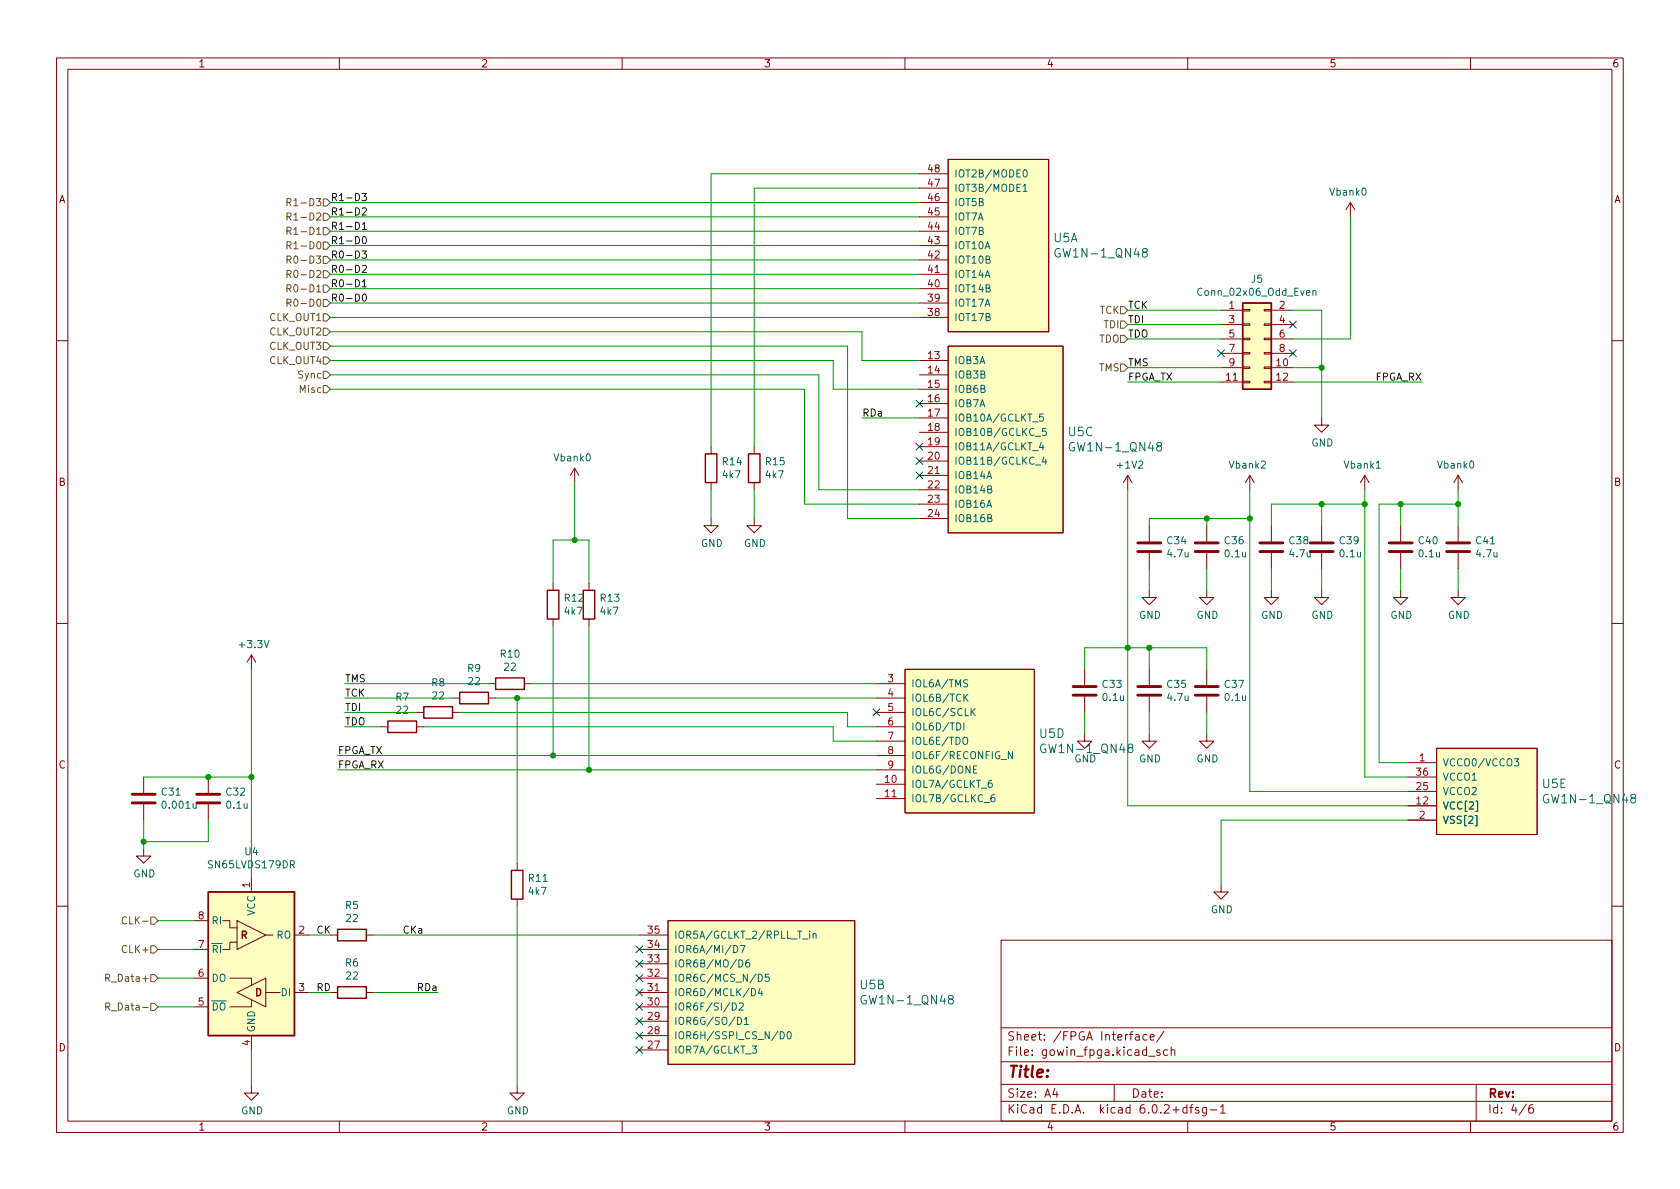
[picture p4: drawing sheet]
<svg xmlns="http://www.w3.org/2000/svg" width="297mm" height="210mm" viewBox="0 0 297 210" stroke-linecap="round" stroke-linejoin="round" font-family="sans-serif">
<g fill="none" stroke="#840000" stroke-width=".18">
<path d="M10 10.2h277v190.1h-277zM12 12.2h273v186.1h-273zM60 10.2v2M110 10.2v2M160 10.2v2M210 10.2v2M260 10.2v2M162.6 38.3h5M162.6 35.8h5M162.6 33.3h5M162.6 30.7h5M167.6 28.2h17.8v30.5h-17.8z"/>
<path d="M238.8 35.8l-.8 1.3M238.8 35.8v2.5M238.8 35.8l.7 1.3M162.6 56.1h5M162.6 53.6h5M162.6 51h5M162.6 48.5h5M162.6 46h5M162.6 43.4h5M162.6 40.9h5M215.9 54.9h3.8M215.9 57.4h3.8"/>
<path d="M215.9 59.9h3.8M219.7 59.8h1.3v.3h-1.3zM219.7 57.3h1.3v.2h-1.3zM219.7 54.7h1.3v.3h-1.3zM223.5 59.8h1.3v.3h-1.3zM223.5 57.3h1.3v.2h-1.3zM223.5 54.7h1.3v.3h-1.3zM224.8 54.9h3.8M224.8 57.4h3.8M224.8 59.9h3.8M10 60.2h2M125.7 79v1.3"/>
<path d="M133.3 79v1.3M162.6 63.7h5M162.6 66.3h5M162.6 68.8h5M162.6 71.4h5M162.6 73.9h5M162.6 76.4h5M162.6 79h5M167.6 61.2h20.4v33h-20.4zM215.9 65h3.8M215.9 67.6h3.8M215.9 62.5h3.8"/>
<path d="M219.7 67.4h1.3v.3h-1.3zM219.7 64.9h1.3v.2h-1.3zM219.7 62.4h1.3v.2h-1.3zM223.5 67.4h1.3v.3h-1.3zM223.5 64.9h1.3v.2h-1.3zM223.5 62.4h1.3v.2h-1.3zM224.8 65h3.8M224.8 67.6h3.8M224.8 62.5h3.8M233.7 73.9v1.3h1.2l-1.2 1.2-1.3-1.2h1.3M285 60.2h2M101.6 82.8l-.8 1.3"/>
<path d="M101.6 82.8v2.5M101.6 82.8l.8 1.3M125.7 91.7v1.3h1.3l-1.3 1.2-1.2-1.2h1.2M125.7 85.3v1.3M133.3 91.7v1.3h1.3l-1.3 1.2-1.2-1.2h1.2M133.3 85.3v1.3M162.6 81.5h5M162.6 84.1h5M162.6 86.6h5M162.6 89.1h5M162.6 91.7h5M199.4 84.1l-.8 1.2"/>
<path d="M199.4 84.1v2.5M199.4 84.1l.8 1.2M203.2 93v2.8M203.2 97.8v2.8M213.4 93v2.8M213.4 97.8v2.8M221 84.1l-.8 1.2M221 84.1v2.5M221 84.1l.7 1.2M224.8 93v2.8M224.8 97.8v2.8M233.7 93v2.8"/>
<path d="M233.7 97.8v2.8M241.3 84.1l-.8 1.2M241.3 84.1v2.5M241.3 84.1l.8 1.2M247.6 93v2.8M247.6 97.8v2.8M257.8 84.1l-.8 1.2M257.8 84.1v2.5M257.8 93v2.8M257.8 97.8v2.8M257.8 84.1l.8 1.2M10 110.2h2"/>
<path d="M44.4 115.8v2.6M44.4 115.8l-.7 1.3M44.4 115.8l.8 1.3M97.8 103.1v1.3M97.8 109.5v1.2M104.1 103.1v1.3M104.1 109.5v1.2M160 118.4h22.9v25.4h-22.9zM191.8 118.4v2.8M203.2 104.4v1.3h1.3l-1.3 1.2-1.3-1.2h1.3M203.2 118.4v2.8M213.4 104.4v1.3h1.2l-1.2 1.2-1.3-1.2h1.3"/>
<path d="M213.4 118.4v2.8M224.8 104.4v1.3h1.3l-1.3 1.2-1.3-1.2h1.3M233.7 104.4v1.3h1.2l-1.2 1.2-1.3-1.2h1.3M247.6 104.4v1.3h1.3l-1.3 1.2-1.2-1.2h1.2M257.8 104.4v1.3h1.3l-1.3 1.2-1.3-1.2h1.3M285 110.2h2M25.4 137.4v2.8M36.8 137.4v2.8M67.3 128.5h1.3M73.7 126h1.2M73.7 128.5h1.2M80 123.4h1.3"/>
<path d="M80 126h1.3M86.4 120.9h1.2M86.4 123.4h1.2M92.7 120.9h1.3M154.9 138.7h5.1M154.9 120.9h5.1M154.9 123.4h5.1M154.9 126h5.1M154.9 128.5h5.1M154.9 131.1h5.1M154.9 133.6h5.1M154.9 136.1h5.1"/>
<path d="M191.8 129.8v1.3h1.2l-1.2 1.2-1.3-1.2h1.3M191.8 123.2v2.8M203.2 129.8v1.3h1.3l-1.3 1.2-1.3-1.2h1.3M203.2 123.2v2.8M213.4 129.8v1.3h1.2l-1.2 1.2-1.3-1.2h1.3M213.4 123.2v2.8M248.9 134.9h5.1M248.9 139.9h5.1M248.9 137.4h5.1M254 132.3h17.8v15.3h-17.8zM25.4 150.1v1.3h1.3l-1.3 1.2-1.3-1.2h1.3M25.4 142.2v2.8"/>
<path d="M36.8 142.2v2.8M44.4 155.2v2.5M91.4 152.6v1.3M91.4 159v1.3M154.9 141.2h5.1M215.9 156.5v1.2h1.3l-1.3 1.3-1.3-1.3h1.3M248.9 142.5h5.1M248.9 145h5.1M10 160.2h2M34.3 178h2.5M34.3 173h2.5M34.3 167.9h2.5"/>
<path d="M34.3 162.8h2.5M39.4 162.8h1.2v1.3h1.3M40.6 173h3.8v1.2M41.9 175.5l5.1-2.5v5zM41.9 166.6h-1.3v1.3h-1.2M41.9 162.8l5.1 2.5-5.1 2.6zM44.4 176.8v1.2h-3.8M47 175.5h2.5M47 165.3h1.3M52.1 175.5h2.5M52.1 165.3h2.5M58.4 175.5h1.3"/>
<path d="M58.4 165.3h1.3M64.8 175.5h1.2M64.8 165.3h1.2M113 178h5.1M113 175.5h5.1M113 173h5.1M113 170.4h5.1M113 167.9h5.1M113 165.3h5.1M118.1 162.8h33v25.4h-33zM177 166.3h108v32h-108zM285 160.2h2"/>
<path d="M44.4 192v1.3h1.3l-1.3 1.3-1.2-1.3h1.2M44.4 183.1v2.6M60 198.3v2M91.4 192v1.3h1.3l-1.3 1.3-1.2-1.3h1.2M110 198.3v2M113 185.7h5.1M113 183.1h5.1M113 180.6h5.1M160 198.3v2M177 194.8h108M177 191.8h108M177 187.8h108"/>
<path d="M177 181.8h108M186.5 192.5l-.4 1h1M186.9 193v1M197 191.8v3M200.8 183h.6v.9M201.4 183.3l-.5 .1a.29 .29 0 0 0-.2 .2 .29 .29 0 0 0 .2 .3h.5M202.8 183l-.4-.1-.3 .3v.4l.1 .3h.6M203.1 186.8h1.1M203.4 183.4l.7-.1-.1-.3-.4-.1-.2 .2v.8h.6M205.1 185.7l-.4-.1-.2 .2 .1 .3 .5 .1v.4h-.6M205.8 182.4l-1.3 1.9M206.4 185.7l-.4-.1-.3 .3v.4l.2 .3h.5"/>
<path d="M207.1 185.8l.2-.2 .3 .1 .1 .9M207.1 185.1v1.5M209.9 195.9l-.5-.1-.3 .3v.4l.2 .3h.6M209.9 195.3v1.5M210 198.3v2M210.4 195.8h.5M210.9 195.3l-.3 .2v1.3M211.9 195.9l-.3-.1-.2 .2v.3l.5 .1v.4h-.5M213.3 195.8v1.2l-.3 .3h-.4M213.3 195.9l-.4-.1-.3 .3v.4l.1 .3h.6M214 196.3h1.1M215.8 195.8l.4-.5v1.5"/>
<path d="M215.8 196.8h.8M260 198.3v2M261 191.8v6.5M269.9 195.3l-1.3 1.9M271 195.3a.6 .6 0 0 0-.7 .7v.5l.1 .3h.5l.2-.1 .1-.5-.2-.2-.4-.1-.3 .3"/>
</g>
<g fill="#ffffc2" stroke="#ffffc2" stroke-width=".18">
<path d="M160 118.4h22.9v25.4h-22.9z"/>
<path d="M219.7 53.6h5.1v15.2h-5.1z"/>
<path d="M167.6 61.2h20.4v33h-20.4z"/>
<path d="M254 132.3h17.8v15.3h-17.8z"/>
<path d="M118.1 162.8h33v25.4h-33z"/>
<path d="M167.6 28.2h17.8v30.5h-17.8z"/>
<path d="M36.8 157.7h15.3v25.4h-15.3z"/>
</g>
<g fill="none" stroke="#006464" stroke-width=".18">
<path d="M180.9 32.9l.4-.3v1.2M180.9 33.8h.7M181 30.2l.2-.2a.68 .68 0 0 1 .4 .7 .68 .68 0 0 1-.4 .6l-.2-.1-.1-.4zM187.4 44a.75 .75 0 0 0-.9 .6 .75 .75 0 0 0 .5 .9l.5-.2v-.5h-.3M202.3 44.6l-.3-.3v-.2l.3-.2 .4 .1 .1 .2v.2l-.7 .3-.1 .2v.3l.3 .3h.3l.2-.3v-.5l-.2-.1M232.1 51.5l.2-.1h.3l.1 .8M232.1 51.4v.8M183.1 77.1h.9M184.1 78.2l-.3 .9h.8M184.4 78.7v.9M184.5 73.2h-.6l-.1 .6 .2-.1 .4 .1 .1 .1v.5l-.2 .1-.5-.1M184.9 75.8h-.6v.6l.2-.2 .4 .1 .1 .2-.1 .4-.1 .1-.5-.1"/>
<path d="M189.9 78.3a.75 .75 0 0 0-.9 .5 .75 .75 0 0 0 .6 1l.4-.2v-.5h-.3M204.8 78.9l-.3-.3 .1-.2 .2-.2 .4 .1 .2 .2-.1 .2-.6 .3-.2 .2v.3l.3 .3h.3l.3-.3-.1-.5-.2-.1M183.1 82.2h.9M184.6 80.8l-.3 .9h.8M184.9 81.3v.8M243.3 82.8h.8M170.3 130.5l.2-.1a.43 .43 0 0 1 .6 .4v.4a.42 .42 0 0 1-.4 .5 .42 .42 0 0 1-.5-.5zM170.4 127.8v1.3M170.6 123.3l.6 .7M171.1 120.3l-.5-.1-.2 .2 .1 .3 .5 .3v.4l-.2 .1-.4-.1M171.2 122.7l-.8 .8M171.9 125.8l.5 .8"/>
<path d="M172.1 136h.4M172.4 125.3l-.7 .7M172.7 135.4h-.6v1.3h.6M175.3 138h-.3a.85 .85 0 0 0 0 1.3l.4-.2v-.4l-.2-.2h-.4l-.1 .2M179 132.9v1.3l-.7-1.3v1.3M184.8 131.6a.75 .75 0 0 0-.9 .6 .75 .75 0 0 0 .6 .9l.4-.2v-.5h-.3M199.7 132.2l-.3-.3 .1-.2 .2-.1h.5l.1 .3-.1 .2-.6 .2-.2 .2v.3l.3 .3h.3l.3-.3-.1-.4-.2-.2M267.7 134.2h.8l-.4 .5 .4 .1v.5l-.2 .1-.6-.1M175.8 140.5l-.4 .1a.86 .86 0 0 0 0 1.2l.5-.1v-.5l-.2-.2h-.3l-.2 .2M260.8 144.2h.3v1.8h-.3M261 141.7h.3v1.8h-.3M273.7 140.5a.75 .75 0 0 0-.9 .6 .75 .75 0 0 0 .6 .9l.4-.2v-.5h-.3"/>
<path d="M288.6 141.1l-.3-.3 .1-.2 .2-.1h.5l.1 .3-.1 .2-.6 .2-.2 .2v.3l.3 .3h.3l.3-.3-.1-.4-.2-.2M129.5 177.4a.64 .64 0 0 1 .7 .6 .64 .64 0 0 1-.7 .6zM129.7 167.2a.64 .64 0 0 1 .8 .6 .64 .64 0 0 1-.8 .7zM130.4 179.9a.64 .64 0 0 1 .7 .6 .64 .64 0 0 1-.7 .7zM130.6 169.7a.64 .64 0 0 1 .8 .7 .64 .64 0 0 1-.8 .6zM130.7 177.5l.5-.1 .2 .3-.8 .9h.8M130.9 167.2h.8l-.5 1.3M132.4 169.7l-.3 .1a.86 .86 0 0 0 0 1.2l.4-.1 .1-.4-.3-.3h-.2l-.3 .3M132.9 174.8a.64 .64 0 0 1 .7 .6 .64 .64 0 0 1-.7 .7zM134.1 172.3a.64 .64 0 0 1 .7 .6 .64 .64 0 0 1-.7 .6zM134.4 174.8l-.3 .9h.8M134.7 175.2v.9"/>
<path d="M136 172.3h-.7v.6l.2-.1h.4l.1 .2v.4l-.2 .1-.5-.1M141.9 166h.9M143.2 164.7v.1M143.2 165.1v.8M143.8 165.2l.1-.1h.3l.1 .8M143.8 165.1v.8M153.1 176.1a.75 .75 0 0 0-.9 .5 .75 .75 0 0 0 .5 .9l.5-.1v-.5h-.3M168 176.7l-.3-.3 .1-.2 .2-.2 .4 .1 .2 .2-.1 .2-.7 .2-.1 .3v.3l.3 .2h.3l.3-.2-.1-.5-.2-.1M131.6 180.3l.4-.4v1.3M131.6 181.2h.7M133 185h.8l-.4 .5 .3 .1v.5l-.2 .1-.5-.1M137.9 182.4a.64 .64 0 0 1 .8 .7 .64 .64 0 0 1-.8 .6z"/>
<path d="M139.3 182.6l.2-.2a.68 .68 0 0 1 .4 .7 .68 .68 0 0 1-.4 .6l-.2-.1-.1-.4z"/>
</g>
<g fill="none" stroke="#840000" stroke-width=".25">
<path d="M219.7 53.6h5.1v15.2h-5.1zM124.7 80.3h2v5h-2zM132.3 80.3h2.1v5h-2.1zM87.6 119.9h5.1v2h-5.1zM96.8 104.4h2v5.1h-2zM103.1 104.4h2.1v5.1h-2.1zM68.6 127.5h5.1v2h-5.1zM74.9 125h5.1v2h-5.1zM81.3 122.4h5.1v2.1h-5.1zM36.8 157.7h15.3v25.4h-15.3zM90.4 153.9h2.1v5.1h-2.1zM59.7 164.3h5.1v2.1h-5.1z"/>
<path d="M59.7 174.5h5.1v2h-5.1z"/>
</g>
<g fill="none" stroke="#840000" stroke-width=".51">
<path d="M201.2 97.5h4M201.2 96h4M211.3 97.5h4.1M211.3 96h4.1M222.8 97.5h4M222.8 96h4M231.6 97.5h4.1M231.6 96h4.1M245.6 97.5h4.1M245.6 96h4.1M255.8 97.5h4M255.8 96h4"/>
<path d="M189.7 122.9h4.1M189.7 121.4h4.1M201.2 122.9h4M201.2 121.4h4M211.3 122.9h4.1M211.3 121.4h4.1M23.4 142h4M23.4 140.5h4M34.8 142h4.1M34.8 140.5h4.1"/>
</g>
<g fill="none" stroke="#725600" stroke-width=".18">
<path d="M50.7 35.8l.6-.1 .2-.2-.1-.3-.7-.1v1.3M50.7 38.3h.6l.2-.2-.1-.3-.7-.1v1.2M51 35.8l.5 .6M51 38.3l.5 .6M57.1 35.2h.7l.6 .6-.6 .6h-.7zM57.1 37.7h.7l.6 .6-.6 .7h-.7zM50.7 51h.6l.2-.2-.1-.3-.7-.1v1.2M50.7 48.5l.6-.1 .2-.2-.1-.3-.7-.1v1.3M50.7 53.6l.6-.1 .2-.2-.1-.3-.7-.1v1.3M50.7 45.9h.6l.2-.2-.1-.3-.7-.1v1.2M50.7 40.9l.6-.1 .2-.2-.1-.3-.7-.1v1.3M50.7 43.4l.6-.1 .2-.1-.1-.3-.7-.2v1.3"/>
<path d="M51 51l.5 .6M51 48.5l.5 .6M51 53.6l.5 .6M51 45.9l.5 .6M51 40.9l.5 .6M51 43.4l.5 .6M57.1 50.4h.7l.6 .6-.6 .7h-.7zM57.1 47.9h.7l.6 .6-.6 .6h-.7zM57.1 53h.7l.6 .6-.6 .6h-.7zM57.1 45.3h.7l.6 .7-.6 .6h-.7zM57.1 58h.7l.6 .7-.6 .6h-.7zM57.1 40.3h.7l.6 .6-.6 .6h-.7z"/>
<path d="M57.1 42.8h.7l.6 .6-.6 .7h-.7zM57.1 55.5h.7l.6 .6-.6 .7h-.7zM198.1 59.3h.7l.6 .6-.6 .7h-.7zM198.1 54.2h.7l.6 .7-.6 .6h-.7zM198.1 56.8h.7l.6 .6-.6 .6h-.7zM57.1 63.1h.7l.6 .6-.6 .7h-.7zM57.1 65.7h.7l.6 .6-.6 .6h-.7zM57.1 68.2h.7l.6 .6-.6 .7h-.7zM57.1 60.6h.7l.6 .6-.6 .6h-.7zM198.1 64.4h.7l.6 .6-.6 .7h-.7zM18.7 172.9h.6l.1-.2v-.3l-.7-.1v1.2M18.7 178h.6l.1-.2v-.3l-.7-.1v1.2"/>
<path d="M19 178l.4 .6M22.4 162.2a.6 .6 0 0 0-.9 .5 .6 .6 0 0 0 .6 .7l.3-.1M26.7 172.3h.6l.6 .7-.6 .6h-.6zM26.7 162.2h.6l.6 .6-.6 .6h-.6zM26.7 167.3h.6l.6 .6-.6 .6h-.6zM26.7 177.4h.6l.6 .6-.6 .7h-.6z"/>
</g>
<path d="M64 34.2h.8l-.4 .5 .3 .1v.6l-.2 .1-.5-.1M64.1 39.7l.3-.4v1.3M64.1 36.9l.4-.1 .3 .3-.8 .9h.8M64 44.4h.8l-.4 .5 .3 .1v.5l-.2 .1-.5-.1M64.1 49.8l.3-.3v1.2M64.1 47l.4-.1 .3 .4-.8 .9h.8M64.1 40.6h.7M64.1 50.7h.7M64.2 42l.2-.2a.68 .68 0 0 1 .4 .7 .68 .68 0 0 1-.4 .6l-.2-.1-.1-.4zM64.2 52.1l.2-.1a.68 .68 0 0 1 .4 .6 .68 .68 0 0 1-.4 .7l-.2-.2-.1-.3z" fill="none" stroke="#0f0f0f" stroke-width=".18"/>
<g fill="none" stroke="#009600" stroke-width=".18">
<path d="M58.4 35.8h104.2M58.4 38.3h104.2M162.6 33.3h-29.3v45.7M162.6 30.7h-36.9v48.3M238.8 38.3v21.6h-10.2M58.4 58.7h94v5h10.2M58.4 56.1h104.2M58.4 46h104.2M58.4 53.6h104.2M58.4 51h104.2M58.4 40.9h104.2M58.4 43.4h104.2"/>
<path d="M58.4 48.5h104.2M199.4 54.9h16.5M199.4 59.9h16.5M199.4 57.4h16.5M228.6 54.9h5.1v19M58.4 68.8h83.8v20.3h20.4M58.4 61.2h91.5v30.5h12.7M58.4 66.3h86.4v20.3h17.8M58.4 63.7h88.9v5.1h15.3M152.4 73.9h10.2M199.4 65h16.5M199.4 67.6h16.5"/>
<path d="M228.6 65h5.1M228.6 67.6h22.9M101.6 85.3v10.2M125.7 86.6v5.1M133.3 86.6v5.1M199.4 86.6v55.9h49.5M213.4 91.7v1.3M221 91.7h-17.8v1.3M221 86.6v53.3h27.9M233.7 89.1v3.9M241.3 89.1h-16.5v3.9M241.3 86.6v50.8h7.6"/>
<path d="M247.6 89.1v3.9M257.8 89.1h-14v45.8h5.1M257.8 86.6v6.4M44.4 118.4v36.8M97.8 103.1v-7.6h6.3v7.6M97.8 110.7v22.9M104.1 110.7v25.4M191.8 118.4v-3.9h21.6v3.9M203.2 100.6v3.8M203.2 114.5v3.9M213.4 100.6v3.8M224.8 100.6v3.8"/>
<path d="M233.7 100.6v3.8M247.6 100.6v3.8M257.8 100.6v3.8M25.4 137.4h19M59.7 136.1h95.2M59.7 133.6h95.2M61 128.5h6.3M61 126h12.7M61 123.4h19M61 120.9h25.4M74.9 128.5h72.4v2.6h7.6M81.3 126h68.6v2.5h5"/>
<path d="M87.6 123.4h67.3M91.4 123.4v29.2M94 120.9h60.9M191.8 126v3.8M203.2 126v3.8M213.4 126v3.8M25.4 145v5.1M36.8 145v3.8h-11.4M248.9 145h-33v11.5M27.9 162.8h6.4M27.9 167.9h6.4M27.9 173h6.4"/>
<path d="M27.9 178h6.4M54.6 165.3h3.8M54.6 175.5h3.8M66 165.3h47M66 175.5h11.5M91.4 160.3v31.7M44.4 185.7v6.3"/>
</g>
<g fill="none" stroke="#000084" stroke-width=".18">
<path d="M228 56.8l1.2 1.2M229.2 56.8l-1.2 1.2M162 78.4l1.2 1.2M162 70.8l1.2 1.2M163.2 78.4l-1.2 1.2M163.2 70.8l-1.2 1.2M215.3 61.9l1.2 1.2M216.5 61.9l-1.2 1.2M228 61.9l1.2 1.2M229.2 61.9l-1.2 1.2M162 80.9l1.2 1.2M162 83.5l1.2 1.2"/>
<path d="M163.2 80.9l-1.2 1.2M163.2 83.5l-1.2 1.2M154.3 125.4l1.2 1.2M155.5 125.4l-1.2 1.2M112.4 174.9l1.2 1.2M112.4 177.4l1.2 1.3M112.4 180l1.2 1.2M112.4 167.3l1.2 1.2M112.4 169.8l1.2 1.2M112.4 172.4l1.2 1.2M113.6 174.9l-1.2 1.2M113.6 177.4l-1.2 1.3"/>
<path d="M113.6 180l-1.2 1.2M113.6 167.3l-1.2 1.2M113.6 169.8l-1.2 1.2M113.6 172.4l-1.2 1.2M112.4 185.1l1.2 1.2M112.4 182.5l1.2 1.2M113.6 185.1l-1.2 1.2M113.6 182.5l-1.2 1.2"/>
</g>
<g fill="#009600" stroke="#009600" stroke-width=".18">
<circle cx="36.8" cy="137.4" r=".46"/>
<circle cx="44.4" cy="137.4" r=".46"/>
<circle cx="25.4" cy="148.8" r=".46"/>
<circle cx="104.1" cy="136.1" r=".46"/>
<circle cx="101.6" cy="95.5" r=".46"/>
<circle cx="91.4" cy="123.4" r=".46"/>
<circle cx="97.8" cy="133.6" r=".46"/>
<circle cx="241.3" cy="89.1" r=".46"/>
<circle cx="257.8" cy="89.1" r=".46"/>
<circle cx="247.6" cy="89.1" r=".46"/>
<circle cx="233.7" cy="65" r=".46"/>
<circle cx="199.4" cy="114.5" r=".46"/>
<circle cx="233.7" cy="89.1" r=".46"/>
<circle cx="203.2" cy="114.5" r=".46"/>
<circle cx="221" cy="91.7" r=".46"/>
<circle cx="213.4" cy="91.7" r=".46"/>
</g>
<text font-size="2.8" fill="#840000" x="178" y="190.6">Title:</text>
<g font-size="2.1" fill="#006464">
<text x="186.3" y="42.8">U5A</text>
<text x="187.2" y="45.5">GW1N-1_QN48</text>
<text x="188.9" y="77.1">U5C</text>
<text x="189.7" y="79.8">GW1N-1_QN48</text>
<text x="183.9" y="130.5">U5D</text>
<text x="184.7" y="133.2">GW1N-1_QN48</text>
<text x="272.7" y="139.4">U5E</text>
<text x="273.6" y="142.1">GW1N-1_QN48</text>
<text x="152.1" y="174.9">U5B</text>
<text x="152.9" y="177.6">GW1N-1_QN48</text>
</g>
<g font-size="2.1" fill="#840000">
<text x="178" y="184">Sheet: /FPGA Interface/</text>
<text x="178" y="186.7">File: gowin_fpga.kicad_sch</text>
<text x="178" y="196.9">KiCad E.D.A. kicad 6.0.2+dfsg-1</text>
<text x="178" y="194.1">Size: A4</text>
<text x="200" y="194.1">Date:</text>
<text x="263" y="194.1">Rev:</text>
<text x="263" y="196.9">Id: 4/6</text>
</g>
<g font-size="1.8" fill="#840000">
<text x="35" y="11.9">1</text>
<text x="85" y="11.9">2</text>
<text x="135" y="11.9">3</text>
<text x="185" y="11.9">4</text>
<text x="235" y="11.9">5</text>
<text x="285" y="11.9">6</text>
<text x="10.3" y="35.9">A</text>
<text x="285.3" y="35.9">A</text>
<text x="10.3" y="85.9">B</text>
<text x="285.3" y="85.9">B</text>
<text x="10.3" y="135.9">C</text>
<text x="285.3" y="135.9">C</text>
<text x="42.5" y="166">R</text>
<text x="45.1" y="176.1">D</text>
<text x="10.3" y="185.9">D</text>
<text x="285.3" y="185.9">D</text>
<text x="35" y="199.9">1</text>
<text x="85" y="199.9">2</text>
<text x="135" y="199.9">3</text>
<text x="185" y="199.9">4</text>
<text x="235" y="199.9">5</text>
<text x="285" y="199.9">6</text>
</g>
<g font-size="1.8" fill="#0f0f0f">
<text x="58.4" y="35.5">R1-D3</text>
<text x="58.4" y="40.6">R1-D1</text>
<text x="58.4" y="38.1">R1-D2</text>
<text x="58.4" y="45.7">R0-D3</text>
<text x="58.4" y="43.2">R1-D0</text>
<text x="58.4" y="50.8">R0-D1</text>
<text x="58.4" y="53.3">R0-D0</text>
<text x="58.4" y="48.2">R0-D2</text>
<text x="199.4" y="54.6">TCK</text>
<text x="199.4" y="59.7">TDO</text>
<text x="199.4" y="57.1">TDI</text>
<text x="199.4" y="64.8">TMS</text>
<text x="199.4" y="67.3">FPGA_TX</text>
<text x="243.1" y="67.3">FPGA_RX</text>
<text x="152.4" y="73.6">RDa</text>
<text x="61" y="120.6">TMS</text>
<text x="61" y="125.7">TDI</text>
<text x="61" y="123.2">TCK</text>
<text x="61" y="128.3">TDO</text>
<text x="59.7" y="133.3">FPGA_TX</text>
<text x="59.7" y="135.9">FPGA_RX</text>
<text x="55.9" y="165.1">CK</text>
<text x="71.1" y="165.1">CKa</text>
<text x="55.9" y="175.2">RD</text>
<text x="73.9" y="175.2">RDa</text>
</g>
<g font-size="1.8" fill="#a90000">
<text x="164.1" y="35.6">46</text>
<text x="164.1" y="33">47</text>
<text x="164.1" y="30.5">48</text>
<text x="164.1" y="40.6">44</text>
<text x="164.1" y="38.1">45</text>
<text x="164.1" y="45.7">42</text>
<text x="164.1" y="43.2">43</text>
<text x="164.1" y="53.3">39</text>
<text x="164.1" y="50.8">40</text>
<text x="164.1" y="48.3">41</text>
<text x="164.1" y="55.9">38</text>
<text x="217.3" y="54.6">1</text>
<text x="217.3" y="57.1">3</text>
<text x="217.3" y="59.7">5</text>
<text x="226.2" y="54.6">2</text>
<text x="226.2" y="57.1">4</text>
<text x="226.2" y="59.7">6</text>
<text x="164.1" y="63.5">13</text>
<text x="217.3" y="62.2">7</text>
<text x="217.3" y="64.8">9</text>
<text x="225.7" y="64.8">10</text>
<text x="226.2" y="62.2">8</text>
<text x="164.1" y="66">14</text>
<text x="164.1" y="68.6">15</text>
<text x="164.1" y="71.1">16</text>
<text x="216.8" y="67.3">11</text>
<text x="225.7" y="67.3">12</text>
<text x="164.1" y="73.7">17</text>
<text x="164.1" y="76.2">18</text>
<text x="164.1" y="78.7">19</text>
<text x="164.1" y="81.3">20</text>
<text x="164.1" y="83.8">21</text>
<text x="164.1" y="86.4">22</text>
<text x="164.1" y="88.9">23</text>
<text x="164.1" y="91.4">24</text>
<text x="157" y="120.6">3</text>
<text x="157" y="123.2">4</text>
<text x="157" y="125.7">5</text>
<text x="157" y="128.3">6</text>
<text x="157" y="130.8">7</text>
<text x="157" y="133.3">8</text>
<text x="157" y="135.9">9</text>
<text x="250.5" y="137.2">36</text>
<text x="251" y="134.6">1</text>
<text x="156.5" y="138.4">10</text>
<text x="156.5" y="141">11</text>
<text x="250.5" y="142.2">12</text>
<text x="250.5" y="139.7">25</text>
<text x="251" y="144.8">2</text>
<text x="44.2" y="157" transform="rotate(-90 44.2 157)">1</text>
<text x="35.1" y="167.6">7</text>
<text x="35.1" y="162.6">8</text>
<text x="52.8" y="165.1">2</text>
<text x="114.6" y="167.6">34</text>
<text x="114.6" y="165.1">35</text>
<text x="35.1" y="172.7">6</text>
<text x="114.6" y="172.7">32</text>
<text x="114.6" y="170.2">33</text>
<text x="35.1" y="177.8">5</text>
<text x="52.8" y="175.3">3</text>
<text x="114.6" y="177.8">30</text>
<text x="114.6" y="175.3">31</text>
<text x="44.2" y="184.9" transform="rotate(-90 44.2 184.9)">4</text>
<text x="114.6" y="185.4">27</text>
<text x="114.6" y="182.9">28</text>
<text x="114.6" y="180.3">29</text>
</g>
<g font-size="1.8" fill="#006464">
<text x="168.7" y="33.9">IOT3B/MODE1</text>
<text x="168.7" y="31.4">IOT2B/MODE0</text>
<text x="235.2" y="34.6">Vbank0</text>
<text x="168.7" y="41.5">IOT7B</text>
<text x="168.7" y="39">IOT7A</text>
<text x="168.7" y="36.4">IOT5B</text>
<text x="168.7" y="46.6">IOT10B</text>
<text x="168.7" y="44.1">IOT10A</text>
<text x="168.7" y="51.7">IOT14B</text>
<text x="168.7" y="49.1">IOT14A</text>
<text x="212.2" y="52.3">Conn_02x06_Odd_Even</text>
<text x="221.3" y="50">J5</text>
<text x="168.7" y="56.8">IOT17B</text>
<text x="168.7" y="54.2">IOT17A</text>
<text x="168.7" y="64.4">IOB3A</text>
<text x="168.7" y="66.9">IOB3B</text>
<text x="168.7" y="69.5">IOB6B</text>
<text x="168.7" y="72">IOB7A</text>
<text x="168.7" y="74.5">IOB10A/GCLKT_5</text>
<text x="168.7" y="77.1">IOB10B/GCLKC_5</text>
<text x="98.1" y="81.6">Vbank0</text>
<text x="127.8" y="82.3">R14</text>
<text x="135.4" y="82.3">R15</text>
<text x="168.7" y="79.6">IOB11A/GCLKT_4</text>
<text x="168.7" y="82.2">IOB11B/GCLKC_4</text>
<text x="197.7" y="82.8">+1V2</text>
<text x="217.5" y="82.8">Vbank2</text>
<text x="231.8" y="78.9">GND</text>
<text x="237.8" y="82.8">Vbank1</text>
<text x="254.3" y="82.8">Vbank0</text>
<text x="127.8" y="84.6">4k7</text>
<text x="135.5" y="84.6">4k7</text>
<text x="168.7" y="84.7">IOB14A</text>
<text x="168.7" y="87.2">IOB14B</text>
<text x="168.7" y="89.8">IOB16A</text>
<text x="168.7" y="92.3">IOB16B</text>
<text x="123.9" y="96.7">GND</text>
<text x="131.5" y="96.7">GND</text>
<text x="206.4" y="96.2">C34</text>
<text x="206.5" y="98.5">4.7u</text>
<text x="216.6" y="96.2">C36</text>
<text x="216.7" y="98.5">0.1u</text>
<text x="228" y="96.2">C38</text>
<text x="228.1" y="98.5">4.7u</text>
<text x="236.9" y="96.2">C39</text>
<text x="237" y="98.5">0.1u</text>
<text x="250.9" y="96.2">C40</text>
<text x="251" y="98.5">0.1u</text>
<text x="261" y="96.2">C41</text>
<text x="261.1" y="98.5">4.7u</text>
<text x="99.9" y="106.4">R12</text>
<text x="106.2" y="106.4">R13</text>
<text x="99.9" y="108.7">4k7</text>
<text x="106.2" y="108.7">4k7</text>
<text x="201.4" y="109.4">GND</text>
<text x="211.5" y="109.4">GND</text>
<text x="223" y="109.4">GND</text>
<text x="231.8" y="109.4">GND</text>
<text x="245.8" y="109.4">GND</text>
<text x="256" y="109.4">GND</text>
<text x="42.5" y="114.6">+3.3V</text>
<text x="82.7" y="118.8">R9</text>
<text x="88.5" y="116.3">R10</text>
<text x="89.2" y="118.6">22</text>
<text x="70" y="123.9">R7</text>
<text x="76.3" y="121.4">R8</text>
<text x="76.5" y="123.7">22</text>
<text x="82.8" y="121.1">22</text>
<text x="161" y="121.5">IOL6A/TMS</text>
<text x="161" y="124.1">IOL6B/TCK</text>
<text x="195" y="121.6">C33</text>
<text x="195.1" y="123.9">0.1u</text>
<text x="206.4" y="121.6">C35</text>
<text x="206.5" y="123.9">4.7u</text>
<text x="216.6" y="121.6">C37</text>
<text x="216.7" y="123.9">0.1u</text>
<text x="70.1" y="126.2">22</text>
<text x="161" y="126.6">IOL6C/SCLK</text>
<text x="161" y="129.2">IOL6D/TDI</text>
<text x="161" y="131.7">IOL6E/TDO</text>
<text x="161" y="134.2">IOL6F/RECONFIG_N</text>
<text x="161" y="136.8">IOL6G/DONE</text>
<text x="189.9" y="134.8">GND</text>
<text x="201.4" y="134.8">GND</text>
<text x="211.5" y="134.8">GND</text>
<text x="255" y="135.5">VCCO0/VCCO3</text>
<text x="28.6" y="140.7">C31</text>
<text x="28.9" y="143">0.001u</text>
<text x="40.1" y="140.7">C32</text>
<text x="40.1" y="143">0.1u</text>
<text x="161" y="139.3">IOL7A/GCLKT_6</text>
<text x="161" y="141.9">IOL7B/GCLKC_6</text>
<text x="255" y="143.1">VCC[2]</text>
<text x="255" y="140.6">VCCO2</text>
<text x="255" y="138">VCCO1</text>
<text x="255" y="145.7">VSS[2]</text>
<text x="23.6" y="155.1">GND</text>
<text x="37.1" y="153.5">SN65LVDS179DR</text>
<text x="43.3" y="151.2">U4</text>
<text x="93.5" y="155.9">R11</text>
<text x="45.1" y="162" transform="rotate(-90 45.1 162)">VCC</text>
<text x="61.1" y="160.7">R5</text>
<text x="93.5" y="158.2">4k7</text>
<text x="214.1" y="161.5">GND</text>
<text x="37.3" y="163.4">RI</text>
<text x="48.9" y="166">RO</text>
<text x="61.2" y="163">22</text>
<text x="119.1" y="166">IOR5A/GCLKT_2/RPLL_T_in</text>
<text x="37.3" y="173.6">DO</text>
<text x="37.3" y="168.5">~{RI}</text>
<text x="61.1" y="170.9">R6</text>
<text x="61.2" y="173.2">22</text>
<text x="119.1" y="173.6">IOR6C/MCS_N/D5</text>
<text x="119.1" y="171.1">IOR6B/MO/D6</text>
<text x="119.1" y="168.5">IOR6A/MI/D7</text>
<text x="37.3" y="178.7">~{DO}</text>
<text x="49.8" y="176.1">DI</text>
<text x="119.1" y="178.7">IOR6F/SI/D2</text>
<text x="119.1" y="176.1">IOR6D/MCLK/D4</text>
<text x="45.1" y="182.6" transform="rotate(-90 45.1 182.6)">GND</text>
<text x="119.1" y="183.8">IOR6H/SSPI_CS_N/D0</text>
<text x="119.1" y="181.2">IOR6G/SO/D1</text>
<text x="119.1" y="186.3">IOR7A/GCLKT_3</text>
<text x="42.6" y="197">GND</text>
<text x="89.6" y="197">GND</text>
</g>
<g font-size="1.8" fill="#725600">
<text x="51.9" y="41.5">R1-D1</text>
<text x="51.9" y="36.4">R1-D3</text>
<text x="51.9" y="39">R1-D2</text>
<text x="51.9" y="46.6">R0-D3</text>
<text x="51.9" y="44.1">R1-D0</text>
<text x="51.9" y="51.7">R0-D1</text>
<text x="51.9" y="49.1">R0-D2</text>
<text x="47.7" y="59.3">CLK_OUT2</text>
<text x="47.7" y="56.8">CLK_OUT1</text>
<text x="51.9" y="54.2">R0-D0</text>
<text x="194.4" y="55.5">TCK</text>
<text x="195.2" y="58">TDI</text>
<text x="47.7" y="64.4">CLK_OUT4</text>
<text x="47.7" y="61.8">CLK_OUT3</text>
<text x="194.3" y="60.6">TDO</text>
<text x="194.3" y="65.7">TMS</text>
<text x="52.8" y="66.9">Sync</text>
<text x="53.1" y="69.5">Misc</text>
<text x="22.3" y="163.4">CLK-</text>
<text x="19.4" y="173.6">R_Data+</text>
<text x="21.9" y="168.5">CLK+</text>
<text x="19.9" y="178.7">R_Data-</text>
</g>
</svg>
